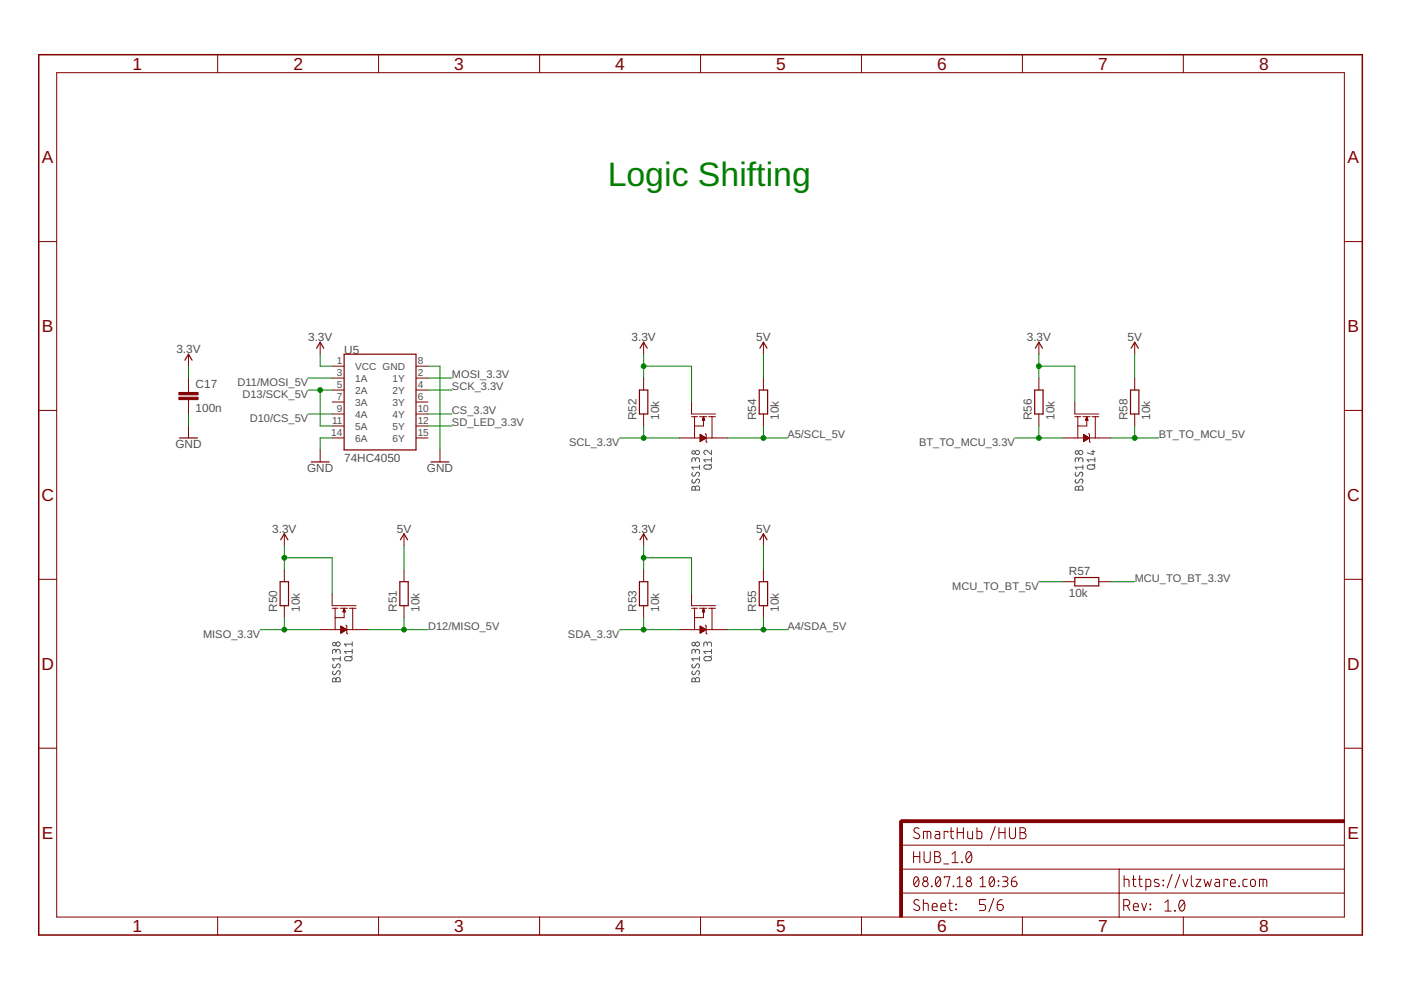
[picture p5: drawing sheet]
<svg xmlns="http://www.w3.org/2000/svg" width="297mm" height="210mm" viewBox="0 0 297 210" stroke-linecap="round" stroke-linejoin="round" font-family="sans-serif">
<g fill="none" stroke="#505050" stroke-width=".21">
<path d="M147.4 97.5a.44 .44 0 0 1 .5-.5 .44 .44 0 0 1 .4 .5v.4M147.4 97.8v-.4a.37 .37 0 0 0-.3-.4 .37 .37 0 0 0-.4 .4v.5M148.3 99.1h-1.6l.3 .4M148.3 98.6v.9M149.4 98.7l1-.1a.46 .46 0 0 1 .5 .4 .46 .46 0 0 1-.5 .5l-1-.2-.2-.3zM150.9 95.5v.9l-.9-.8a.45 .45 0 0 0-.7 .2 .45 .45 0 0 0 .3 .6M150.9 97.5h-1.7l.4 .4M150.9 98.4l-.4 .4M150.9 97v.9M228.7 97.5a.46 .46 0 0 1 .4-.5 .46 .46 0 0 1 .5 .5v.4M228.7 97.8v-.4a.36 .36 0 0 0-.4-.4 .36 .36 0 0 0-.3 .4v.5M229.6 98.6v.9"/>
<path d="M229.6 99.1h-1.6l.3 .4M230.6 98.7l1.1-.1a.46 .46 0 0 1 .4 .4 .46 .46 0 0 1-.4 .5l-1.1-.2-.1-.3zM231.4 95.8h.7M231.8 95.5v.9l-1.3-.4M232.1 98.4l-.3 .4M232.1 97.5h-1.6l.4 .4M232.1 97v.9M146.8 103.2l.4-.1 .2 .4a.44 .44 0 0 1 .5-.5 .44 .44 0 0 1 .4 .5v.4h-1.6zM146.8 101.7a.41 .41 0 0 0-.1 .5 .41 .41 0 0 0 .6 .1l.3-.6a.44 .44 0 0 1 .7 .1 .44 .44 0 0 1-.2 .7M146.8 100.2a.41 .41 0 0 0-.1 .6 .41 .41 0 0 0 .6 .1l.3-.6a.41 .41 0 0 1 .7-.1 .41 .41 0 0 1-.1 .7l-.1 .1M147.4 103.5v.4M228.1 103.2l.4-.1 .2 .4a.46 .46 0 0 1 .4-.5 .46 .46 0 0 1 .5 .5v.4h-1.6z"/>
<path d="M228.1 101.7a.41 .41 0 0 0-.1 .6 .41 .41 0 0 0 .6 0l.3-.6a.41 .41 0 0 1 .6 0 .41 .41 0 0 1 0 .6l-.1 .2M228.1 100.2a.41 .41 0 0 0-.1 .6 .41 .41 0 0 0 .6 0l.3-.5a.41 .41 0 0 1 .6-.1 .41 .41 0 0 1 0 .7l-.1 .1M228.7 103.5v.4M71.2 138.1a.46 .46 0 0 1 .5-.4 .46 .46 0 0 1 .4 .4v.5M71.2 138.4v-.4a.36 .36 0 0 0-.3-.3 .36 .36 0 0 0-.4 .3v.6M72.1 139.7h-1.6l.4 .4M72.1 139.2v.9M73.2 139.3l1-.1a.44 .44 0 0 1 .5 .5 .44 .44 0 0 1-.5 .4l-1-.1-.2-.3zM74.7 138.1h-1.7l.4 .5M74.7 139l-.4 .4M74.7 136.1v.9M74.7 137.7v.9"/>
<path d="M74.7 136.6h-1.7l.4 .4M147.4 138.1a.44 .44 0 0 1 .5-.4 .44 .44 0 0 1 .4 .4v.5M147.4 138.4v-.4a.37 .37 0 0 0-.3-.3 .37 .37 0 0 0-.4 .3v.6M148.3 139.2v.9M148.3 139.7h-1.6l.3 .4M149.4 139.3l1-.1a.44 .44 0 0 1 .5 .5 .44 .44 0 0 1-.5 .4l-1-.1-.2-.3zM150 136.6a.44 .44 0 0 1 .4-.5 .44 .44 0 0 1 .5 .5v.4M150 136.8v-.3a.37 .37 0 0 0-.4-.4 .37 .37 0 0 0-.4 .4v.5M150.9 137.7v.9M150.9 139l-.4 .4M150.9 138.1h-1.7l.4 .5M70.6 143.8h.4l.2 .3a.46 .46 0 0 1 .5-.5 .46 .46 0 0 1 .4 .5v.4h-1.6z"/>
<path d="M70.6 142.3l-.1 .5 .4 .3 .2-.1 .4-.6a.4 .4 0 0 1 .6-.1 .4 .4 0 0 1-.1 .6l-.1 .2M70.6 140.8l-.1 .6 .4 .2 .2-.1 .4-.6a.38 .38 0 0 1 .5-.1 .38 .38 0 0 1 .1 .5l-.2 .3M71.2 144.1v.4M146.8 143.8h.4l.2 .3a.44 .44 0 0 1 .5-.5 .44 .44 0 0 1 .4 .5v.4h-1.6zM146.8 142.3a.41 .41 0 0 0-.1 .6 .41 .41 0 0 0 .6 .1l.3-.6a.38 .38 0 0 1 .5-.1 .38 .38 0 0 1 .2 .5l-.2 .3M146.8 140.8a.41 .41 0 0 0-.1 .6 .41 .41 0 0 0 .6 .1l.3-.6a.38 .38 0 0 1 .5-.1 .38 .38 0 0 1 .2 .5l-.2 .3M147.4 144.1v.4"/>
<circle cx="147.1" cy="95.9" r=".36"/>
<circle cx="147.9" cy="95.9" r=".45"/>
<circle cx="228.3" cy="95.9" r=".36"/>
<circle cx="229.1" cy="95.9" r=".44"/>
<circle cx="70.9" cy="136.6" r=".36"/>
<circle cx="71.7" cy="136.6" r=".46"/>
<circle cx="147.1" cy="136.6" r=".36"/>
<circle cx="147.9" cy="136.6" r=".46"/>
</g>
<g fill="#800000" stroke="#800000" stroke-width=".21">
<path d="M190.8 174.1h.5v20.3h-.5z"/>
<path d="M191.1 173.8h93.9v.6h-93.9z"/>
<path d="M37.9 84.2h4.1v.5h-4.1z"/>
<path d="M37.9 83.2h4.1v.5h-4.1z"/>
</g>
<g fill="none" stroke="#800000" stroke-width=".21">
<path d="M12 15.4h273v179h-273zM46.1 11.6v3.8M80.3 11.6v3.8M114.4 11.6v3.8M148.5 11.6v3.8M182.6 11.6v3.8M216.8 11.6v3.8M250.9 11.6v3.8M8.2 51.2h3.8M285 51.2h3.8M40 75.1v2.5M67.9 72.6v2.5"/>
<path d="M70.4 77.6h2.6M88.2 77.6h2.5M136.5 72.6v2.5M161.9 72.6v2.5M220.3 72.6v2.5M240.6 72.6v2.5M8.2 87h3.8M40 80.2v3M40 84.7v3.1M40 90.3v2.6M67.9 95.4v2.5M70.4 92.9h2.6"/>
<path d="M70.4 87.8h2.6M70.4 90.3h2.6M70.4 80.2h2.6M70.4 82.7h2.6M70.4 85.2h2.6M88.2 92.9h2.5M88.2 87.8h2.5M88.2 90.3h2.5M88.2 80.2h2.5M88.2 82.7h2.5M88.2 85.2h2.5M93.3 95.4v2.5"/>
<path d="M136.5 80.2v2.5M136.5 87.8v2.5M144.1 92.9h4.3M146.6 85.2v2.6h5.1M146.6 88.3h1.3M147.3 88.3v4.6M148.3 88.3h1.5M148.4 93.5h.3M148.4 93.4h.5M148.4 93.3h.7M148.4 93.1h.9M148.4 93h1.1"/>
<path d="M148.4 92.9h1.3M148.4 92.8h1.2M148.4 92.6h1M148.4 92.5h.8M148.4 92.4h.6M148.4 92.3h.4M148.4 92.2h.2M148.4 93.6h.1M148.9 89h.5M149 88.9h.4M149 88.8h.3M149.1 88.7h.2"/>
<path d="M149.1 88.6h.1M149.1 88.4h.1M149.2 89.1v1.2h-1.9M149.2 88.3l.2 .8h-.5zM149.5 91.9l.2 .2v1.5l.2 .2M149.7 92.9h4.5M149.7 92.9l-1.3-.8v1.5M149.7 92.9l-1.3 .7M150.2 88.3h1.5M151 88.3v4.6M161.9 80.2v2.5M161.9 87.8v2.5"/>
<path d="M220.3 80.2v2.5M220.3 87.8v2.5M225.3 92.9h4.4M227.9 85.2v2.6h5.1M227.9 88.3h1.2M228.5 88.3v4.6M229.6 88.3h1.5M229.7 93.6h.1M229.7 93.5h.2M229.7 93.4h.4M229.7 93.3h.6M229.7 93.1h.8"/>
<path d="M229.7 93h1M229.7 92.9h1.2M229.7 92.8h1.1M229.7 92.6h.9M229.7 92.5h.7M229.7 92.4h.5M229.7 92.3h.3M229.7 92.2h.1M230.2 89h.5M230.2 88.9h.4M230.3 88.8h.3M230.3 88.7h.2"/>
<path d="M230.4 88.6h.1M230.4 88.4h.1M230.4 89.1v1.2h-1.9M230.4 88.3l.3 .8h-.5zM230.8 91.9l.2 .2v1.5l.2 .2M231 92.9h4.5M231 92.9l-1.3-.8v1.5M231 92.9l-1.3 .7M231.5 88.3h1.5M232.2 88.3v4.6M240.6 80.2v2.5M240.6 87.8v2.5"/>
<path d="M285 87h3.8M60.3 113.2v2.5M85.7 113.2v2.5M136.5 113.2v2.5M161.9 113.2v2.5M8.2 122.8h3.8M60.3 120.8v2.5M60.3 128.4v2.6M67.9 133.5h5.5M70.4 125.9v2.5h5.1M70.4 129h1.3M71.1 129v4.5"/>
<path d="M72.1 129h1.6M72.3 134.2h.2M72.3 134h.3M72.3 133.9h.6M72.3 133.8h.7M72.3 133.7h1M72.3 133.4h1.1M72.3 133.3h.9M72.3 133.2h.7M72.3 133.1h.5M72.3 132.9h.3M72.3 132.8h.1"/>
<path d="M72.3 132.7l1.2 .8-1.2 .8zM72.7 129.7h.5M72.8 129.6h.4M72.8 129.4h.3M72.9 129.3h.2M72.9 129.2h.1M72.9 129.1h.1M73 129.7v1.3h-1.9M73 129l.2 .7h-.5zM73.3 132.5l.2 .2v1.6l.2 .1M73.5 133.5h4.5M74.1 129h1.4"/>
<path d="M74.8 129v4.5M85.7 120.8v2.5M85.7 128.4v2.6M136.5 120.8v2.5M136.5 128.4v2.6M144.1 133.5h5.5M146.6 125.9v2.5h5.1M146.6 129h1.3M147.3 129v4.5M148.3 129h1.5M148.4 132.7l1.3 .8-1.3 .8zM148.4 134.2h.2"/>
<path d="M148.4 134h.4M148.4 133.9h.6M148.4 133.8h.8M148.4 133.7h1M148.4 133.4h1.2M148.4 133.3h1M148.4 133.2h.8M148.4 133.1h.6M148.4 132.9h.4M148.4 132.8h.2M148.9 129.7h.5M149 129.6h.4"/>
<path d="M149 129.4h.3M149 129.3h.3M149.1 129.2h.1M149.1 129.1h.1M149.2 129.7v1.3h-1.9M149.2 129l.2 .7h-.5zM149.5 132.5l.2 .2v1.6l.2 .1M149.7 133.5h4.5M150.2 129h1.5M151 129v4.5M161.9 120.8v2.5M161.9 128.4v2.6"/>
<path d="M225.3 123.3h2.6M233 123.3h2.5M285 122.8h3.8M8.2 158.6h3.8M285 158.6h3.8M191.1 179.2h93.9M194.9 175.7a.58 .58 0 0 0-.9-.1 .58 .58 0 0 0 0 .9l.7 .3a.58 .58 0 0 1 .1 .9 .58 .58 0 0 1-.9 0l-.2-.2M195.8 177.8v-1.5l1.5 .1 .1 1.4M196.6 176.3v1.5M198.3 176.3h.7l.2 .2v1.3h-.5a.44 .44 0 0 1-.5-.4 .44 .44 0 0 1 .5-.5h.5M201 176.5v-.2h-.8v1.5M201.4 176.3h.8"/>
<path d="M201.7 175.5v1.9l.2 .4h.3M202.9 175.5v2.3M202.9 176.5h1.4M204.3 175.5v2.3M205.2 176.3v1.1l.1 .3 .3 .1h.6v-1.5M207.1 175.5v2.3h.8l.3-.4-.1-.9-.2-.2h-.8M211 175.2l-1 2.9M211.8 176.5h1.3M211.8 175.5v2.3M213.1 175.5v2.3M214 175.5v1.7a.65 .65 0 0 0 .7 .6 .65 .65 0 0 0 .6-.6v-1.7M216.3 175.5h.6a.52 .52 0 0 1 .5 .5 .52 .52 0 0 1-.5 .5 .65 .65 0 0 1 .7 .7 .65 .65 0 0 1-.7 .6h-.6z"/>
<path d="M216.3 176.5h.6M46.1 194.4v3.8M80.3 194.4v3.8M114.4 194.4v3.8M148.5 194.4v3.8M182.6 194.4v3.8M191.1 189.4h93.9M191.1 184.3h93.9M193.7 180.6v2.3M193.7 181.6h1.3M194 186l.1-.1a.87 .87 0 0 1 .7 1.3 .59 .59 0 0 1-.5 .8 .59 .59 0 0 1-.6-.8l.1-.8zM194.7 186.4l-.9 1.1"/>
<path d="M194.9 190.9a.58 .58 0 0 0-.9-.1 .58 .58 0 0 0 0 .9l.7 .4a.58 .58 0 0 1 .1 .9 .58 .58 0 0 1-.9-.1l-.2-.2M195 180.6v2.3M195.8 191.5l.9 .1 .1 1.5M195.8 190.7v2.4M195.9 180.6v1.7a.66 .66 0 0 0 .7 .6 .66 .66 0 0 0 .6-.6v-1.7M197.5 187.9l.1 .1zM197.7 192.3h1a.54 .54 0 0 0-.4-.8 .54 .54 0 0 0-.6 .5l.1 1 .9 .1M198.2 180.6h.6a.52 .52 0 0 1 .5 .5 .52 .52 0 0 1-.5 .5 .65 .65 0 0 1 .7 .7 .65 .65 0 0 1-.7 .6h-.6zM198.2 181.6h.6M198.6 186l.1-.1a.87 .87 0 0 1 .8 1.3 .59 .59 0 0 1-.6 .8 .59 .59 0 0 1-.6-.8l.1-.8zM199.3 186.4l-.9 1.1M199.5 192.3h1a.54 .54 0 0 0-.4-.8 .54 .54 0 0 0-.6 .5l.1 1 .9 .1"/>
<path d="M200.1 183.2h1M200.2 186.1v-.2h1.2l-.6 2.1M201.1 191.5h.8M201.4 190.7v2.1l.5 .3M201.8 182.9h1.3M201.8 181.1l.7-.5v2.3M202.1 187.9l.1 .1zM202.6 191.7l.2 .1zM202.6 192.7l.2 .2zM202.9 188h1.2M202.9 186.4l.6-.5v2.1M203.9 182.8l.1 .1z"/>
<path d="M205 180.8a.54 .54 0 0 1 .6-.2 .54 .54 0 0 1 .4 .6 1.34 1.34 0 0 1-.6 1.7 1.42 1.42 0 0 1-.4-2.1zM205.9 181.1l-1 1.3M207.8 188h1.2M207.8 186.4l.6-.5v2.1M209 190.7h-1.3v1.1h.7a.66 .66 0 0 1 .6 .6 .66 .66 0 0 1-.6 .7h-.7M210 186l.1-.1a.89 .89 0 0 1 .8 1.3l-.1 .3a.51 .51 0 0 1-.5 .5 .51 .51 0 0 1-.5-.5l-.1-.8zM210.7 190.5l-1 2.8M210.8 186.4l-1 1.1M211.4 191.8h.8a.65 .65 0 0 1 .5 .7 .65 .65 0 0 1-.6 .6 .65 .65 0 0 1-.7-.7zM211.6 187.7l.2 .1zM211.6 186.8l.2 .1zM212.5 190.7l-.8 .3-.3 .8"/>
<path d="M212.5 185.9h.7a.48 .48 0 0 1 .5 .5 .48 .48 0 0 1-.5 .4h-.4M213.1 186.8a.58 .58 0 0 1 .6 .6 .58 .58 0 0 1-.6 .6h-.6M214.4 186.8h.8a.59 .59 0 0 1 .4 .7 .59 .59 0 0 1-.6 .5 .59 .59 0 0 1-.6-.6zM215.4 185.9l-.7 .3-.3 .6M216.8 194.4v3.8M237.3 184.3v10.2M238.3 192h.6a.65 .65 0 0 0 .6-.6 .65 .65 0 0 0-.6-.7h-.6v2.4M238.3 186.4l1 .1 .1 1.5M238.3 185.7v2.3M239 192l.5 1.1M240.1 186.4h.7M240.3 192.3h1.1a.55 .55 0 0 0-.4-.8 .55 .55 0 0 0-.7 .5l.1 1 1 .1"/>
<path d="M240.3 185.7v2l.5 .3M241.4 186.4h.8M241.6 185.7v1.9l.2 .3 .4 .1M242.1 191.5l.5 1.6 .5-1.6M243 188h.7l.2-.3 .1-.9-.3-.3-.7-.1v2.4M243.8 192.7l.2 .2zM243.8 191.7l.2 .1zM245.7 186.6l-.8-.1-.2 .2 .1 .3 .9 .4v.5l-.3 .1-.6-.1M246.6 187.7l.1 .1zM246.6 186.6l.1 .2zM247 191.3l.6-.5v2.4M247 193.2h1.3"/>
<path d="M248.5 185.4l-1 2.9M249 193l.2 .2zM250.2 185.4l-1.1 2.9M250.2 191a.62 .62 0 0 1 .8 0 .62 .62 0 0 1 .2 .7 .99 .99 0 0 1-.8 1.4 1.62 1.62 0 0 1-.2-2.1zM250.8 186.4l.5 1.6 .5-1.6M250.9 194.4v3.8M251.1 191.3l-1 1.3M252.6 185.7v1.9l.1 .3 .3 .1M253.6 186.4h1l-1 1.6h1M255.3 186.4l.4 1.6 .4-1.1 .3 1.1 .4-1.6M257.7 186.4l.6 .1 .3 .2v1.3h-.6a.46 .46 0 0 1-.5-.5 .46 .46 0 0 1 .5-.4h.6M260.3 186.7v-.3h-.8v1.6"/>
<path d="M260.9 187.2h1a.55 .55 0 0 0-.3-.7 .55 .55 0 0 0-.7 .4l.1 1 .9 .1M262.7 187.9l.1 .1zM264.4 186.4l-.6 .1-.3 .3 .2 1.1 .7 .1M265.3 186.6l.4-.2a.92 .92 0 0 1 .2 1.5l-.3 .1-.4-.4zM267 188v-1.6l1.5 .1 .1 1.5M267.8 186.4v1.6"/>
<circle cx="196.2" cy="186.4" r=".47"/>
<circle cx="196.2" cy="187.4" r=".59"/>
<circle cx="205.4" cy="186.4" r=".47"/>
<circle cx="205.4" cy="187.4" r=".59"/>
</g>
<path d="M192.3 174.1h-1.2v1.3" fill="none" stroke="#800000" stroke-width=".61"/>
<path d="M8.2 11.6h280.6v186.6h-280.6z" fill="none" stroke="#800000" stroke-width=".32"/>
<g fill="none" stroke="#800000" stroke-width=".25">
<path d="M39.2 76.4l.8-1.3 .7 1.3M67.1 73.8l.8-1.2 .7 1.2M73 75.1h15.2v20.3h-15.2zM135.7 73.8l.8-1.2 .7 1.2M161.1 73.8l.8-1.2 .7 1.2M219.5 73.8l.8-1.2 .7 1.2M239.8 73.8l.8-1.2 .7 1.2M38.1 92.9h3.8M66 97.9h3.8M91.4 97.9h3.8M135.6 82.7h1.8v5.1h-1.8zM161 82.7h1.8v5.1h-1.8z"/>
<path d="M219.4 82.7h1.7v5.1h-1.7zM239.7 82.7h1.8v5.1h-1.8zM59.5 114.4l.8-1.2 .7 1.2M84.9 114.4l.8-1.2 .7 1.2M135.7 114.4l.8-1.2 .7 1.2M161.1 114.4l.8-1.2 .7 1.2M59.4 123.3h1.8v5.1h-1.8zM84.8 123.3h1.8v5.1h-1.8zM135.6 123.3h1.8v5.1h-1.8zM161 123.3h1.8v5.1h-1.8zM227.9 122.4h5.1v1.8h-5.1z"/>
</g>
<g fill="none" stroke="#008000" stroke-width=".21">
<path d="M40 77.6v2.6M67.9 75.1v2.5h2.5M90.7 77.6h2.6v17.8M136.5 77.6h10.1v7.6M136.5 75.1v5.1M161.9 75.1v5.1M220.3 75.1v5.1M220.3 77.6h7.6v7.6M240.6 75.1v5.1M40 87.8v2.5M65.4 80.2h5M65.4 87.8h5"/>
<path d="M65.4 82.7h5M67.9 82.7v7.6h2.5M70.4 92.9h-2.5v2.5M90.7 80.2h5.1M90.7 87.8h5.1M90.7 90.3h5.1M90.7 82.7h5.1M131.4 92.9h12.7M136.5 90.3v2.6M154.2 92.9h12.7M161.9 90.3v2.6M215.2 92.9h10.1"/>
<path d="M220.3 90.3v2.6M235.5 92.9h10.2M240.6 90.3v2.6M60.3 118.3h10.1v7.6M60.3 115.7v5.1M85.7 115.7v5.1M136.5 115.7v5.1M136.5 118.3h10.1v7.6M161.9 115.7v5.1M55.2 133.5h12.7M60.3 131v2.5M78 133.5h12.7"/>
<path d="M85.7 131v2.5M131.4 133.5h12.7M136.5 131v2.5M154.2 133.5h12.7M161.9 131v2.5M220.3 123.3h5M235.5 123.3h5.1"/>
</g>
<g fill="#008000" stroke="#008000" stroke-width=".21">
<circle cx="220.3" cy="92.9" r=".51"/>
<circle cx="220.3" cy="77.6" r=".51"/>
<circle cx="136.5" cy="77.6" r=".51"/>
<circle cx="136.5" cy="118.3" r=".51"/>
<circle cx="60.3" cy="118.3" r=".51"/>
<circle cx="240.6" cy="92.9" r=".51"/>
<circle cx="136.5" cy="92.9" r=".51"/>
<circle cx="136.5" cy="133.5" r=".51"/>
<circle cx="60.3" cy="133.5" r=".51"/>
<circle cx="85.7" cy="133.5" r=".51"/>
<circle cx="161.9" cy="92.9" r=".51"/>
<circle cx="161.9" cy="133.5" r=".51"/>
<circle cx="67.9" cy="82.7" r=".51"/>
</g>
<text font-size="7.2" fill="#008000" x="128.8" y="39.5">Logic Shifting</text>
<g font-size="3.7" fill="#800000">
<text x="28.1" y="14.8">1</text>
<text x="62.2" y="14.8">2</text>
<text x="96.3" y="14.8">3</text>
<text x="130.4" y="14.8">4</text>
<text x="164.6" y="14.8">5</text>
<text x="198.7" y="14.8">6</text>
<text x="232.8" y="14.8">7</text>
<text x="266.9" y="14.8">8</text>
<text x="8.9" y="34.6">A</text>
<text x="285.7" y="34.6">A</text>
<text x="8.9" y="70.4">B</text>
<text x="285.7" y="70.4">B</text>
<text x="8.8" y="106.2">C</text>
<text x="285.6" y="106.2">C</text>
<text x="8.8" y="142">D</text>
<text x="285.6" y="142">D</text>
<text x="8.9" y="177.8">E</text>
<text x="285.7" y="177.8">E</text>
<text x="28.1" y="197.6">1</text>
<text x="62.2" y="197.6">2</text>
<text x="96.3" y="197.6">3</text>
<text x="130.4" y="197.6">4</text>
<text x="164.6" y="197.6">5</text>
<text x="198.7" y="197.6">6</text>
<text x="232.8" y="197.6">7</text>
<text x="266.9" y="197.6">8</text>
</g>
<g font-size="2.5" fill="#505050">
<text x="37.4" y="74.8">3.3V</text>
<text x="65.3" y="72.3">3.3V</text>
<text x="73" y="75.1">U5</text>
<text x="133.9" y="72.3">3.3V</text>
<text x="160.3" y="72.3">5V</text>
<text x="217.7" y="72.3">3.3V</text>
<text x="239.1" y="72.3">5V</text>
<text x="41.5" y="82.3">C17</text>
<text x="41.5" y="87.4">100n</text>
<text x="135" y="89.1" transform="rotate(-90 135 89.1)">R52</text>
<text x="139.8" y="89.1" transform="rotate(-90 139.8 89.1)">10k</text>
<text x="160.4" y="89.1" transform="rotate(-90 160.4 89.1)">R54</text>
<text x="165.2" y="89.1" transform="rotate(-90 165.2 89.1)">10k</text>
<text x="218.8" y="89.1" transform="rotate(-90 218.8 89.1)">R56</text>
<text x="223.6" y="89.1" transform="rotate(-90 223.6 89.1)">10k</text>
<text x="239.1" y="89.1" transform="rotate(-90 239.1 89.1)">R58</text>
<text x="243.9" y="89.1" transform="rotate(-90 243.9 89.1)">10k</text>
<text x="37.2" y="94.9">GND</text>
<text x="65.1" y="100">GND</text>
<text x="73" y="97.9">74HC4050</text>
<text x="90.5" y="100">GND</text>
<text x="57.7" y="112.9">3.3V</text>
<text x="84.1" y="112.9">5V</text>
<text x="133.9" y="112.9">3.3V</text>
<text x="160.3" y="112.9">5V</text>
<text x="226.6" y="121.8">R57</text>
<text x="58.8" y="129.7" transform="rotate(-90 58.8 129.7)">R50</text>
<text x="63.6" y="129.7" transform="rotate(-90 63.6 129.7)">10k</text>
<text x="84.2" y="129.7" transform="rotate(-90 84.2 129.7)">R51</text>
<text x="89" y="129.7" transform="rotate(-90 89 129.7)">10k</text>
<text x="135" y="129.7" transform="rotate(-90 135 129.7)">R53</text>
<text x="139.8" y="129.7" transform="rotate(-90 139.8 129.7)">10k</text>
<text x="160.4" y="129.7" transform="rotate(-90 160.4 129.7)">R55</text>
<text x="165.2" y="129.7" transform="rotate(-90 165.2 129.7)">10k</text>
<text x="226.6" y="126.6">10k</text>
</g>
<g font-size="2.3" fill="#505050">
<text x="50.4" y="81.8">D11/MOSI_5V</text>
<text x="95.8" y="80.2">MOSI_3.3V</text>
<text x="95.8" y="82.7">SCK_3.3V</text>
<text x="51.4" y="84.4">D13/SCK_5V</text>
<text x="52.9" y="89.5">D10/CS_5V</text>
<text x="95.8" y="87.8">CS_3.3V</text>
<text x="95.8" y="90.3">SD_LED_3.3V</text>
<text x="120.7" y="94.5">SCL_3.3V</text>
<text x="166.9" y="92.9">A5/SCL_5V</text>
<text x="194.9" y="94.5">BT_TO_MCU_3.3V</text>
<text x="245.7" y="92.9">BT_TO_MCU_5V</text>
<text x="201.9" y="125">MCU_TO_BT_5V</text>
<text x="240.6" y="123.3">MCU_TO_BT_3.3V</text>
<text x="43" y="135.2">MISO_3.3V</text>
<text x="90.7" y="133.5">D12/MISO_5V</text>
<text x="120.4" y="135.2">SDA_3.3V</text>
<text x="166.9" y="133.5">A4/SDA_5V</text>
</g>
<g font-size="2.1" fill="#505050">
<text x="71.4" y="77.3">1</text>
<text x="88.6" y="77.3">8</text>
<text x="71.4" y="79.8">3</text>
<text x="71.4" y="82.4">5</text>
<text x="75.3" y="78.4">VCC GND</text>
<text x="75.3" y="80.9">1A</text>
<text x="75.3" y="83.5">2A</text>
<text x="83.2" y="80.9">1Y</text>
<text x="83.2" y="83.5">2Y</text>
<text x="88.6" y="79.8">2</text>
<text x="88.6" y="82.4">4</text>
<text x="70.4" y="90">11</text>
<text x="71.4" y="84.9">7</text>
<text x="71.4" y="87.4">9</text>
<text x="75.3" y="86">3A</text>
<text x="75.3" y="88.5">4A</text>
<text x="83.2" y="86">3Y</text>
<text x="83.2" y="88.5">4Y</text>
<text x="88.6" y="84.9">6</text>
<text x="88.6" y="87.4">10</text>
<text x="88.6" y="90">12</text>
<text x="70.2" y="92.5">14</text>
<text x="75.3" y="91.1">5A</text>
<text x="75.3" y="93.6">6A</text>
<text x="83.2" y="91.1">5Y</text>
<text x="83.2" y="93.6">6Y</text>
<text x="88.6" y="92.5">15</text>
</g>
</svg>
